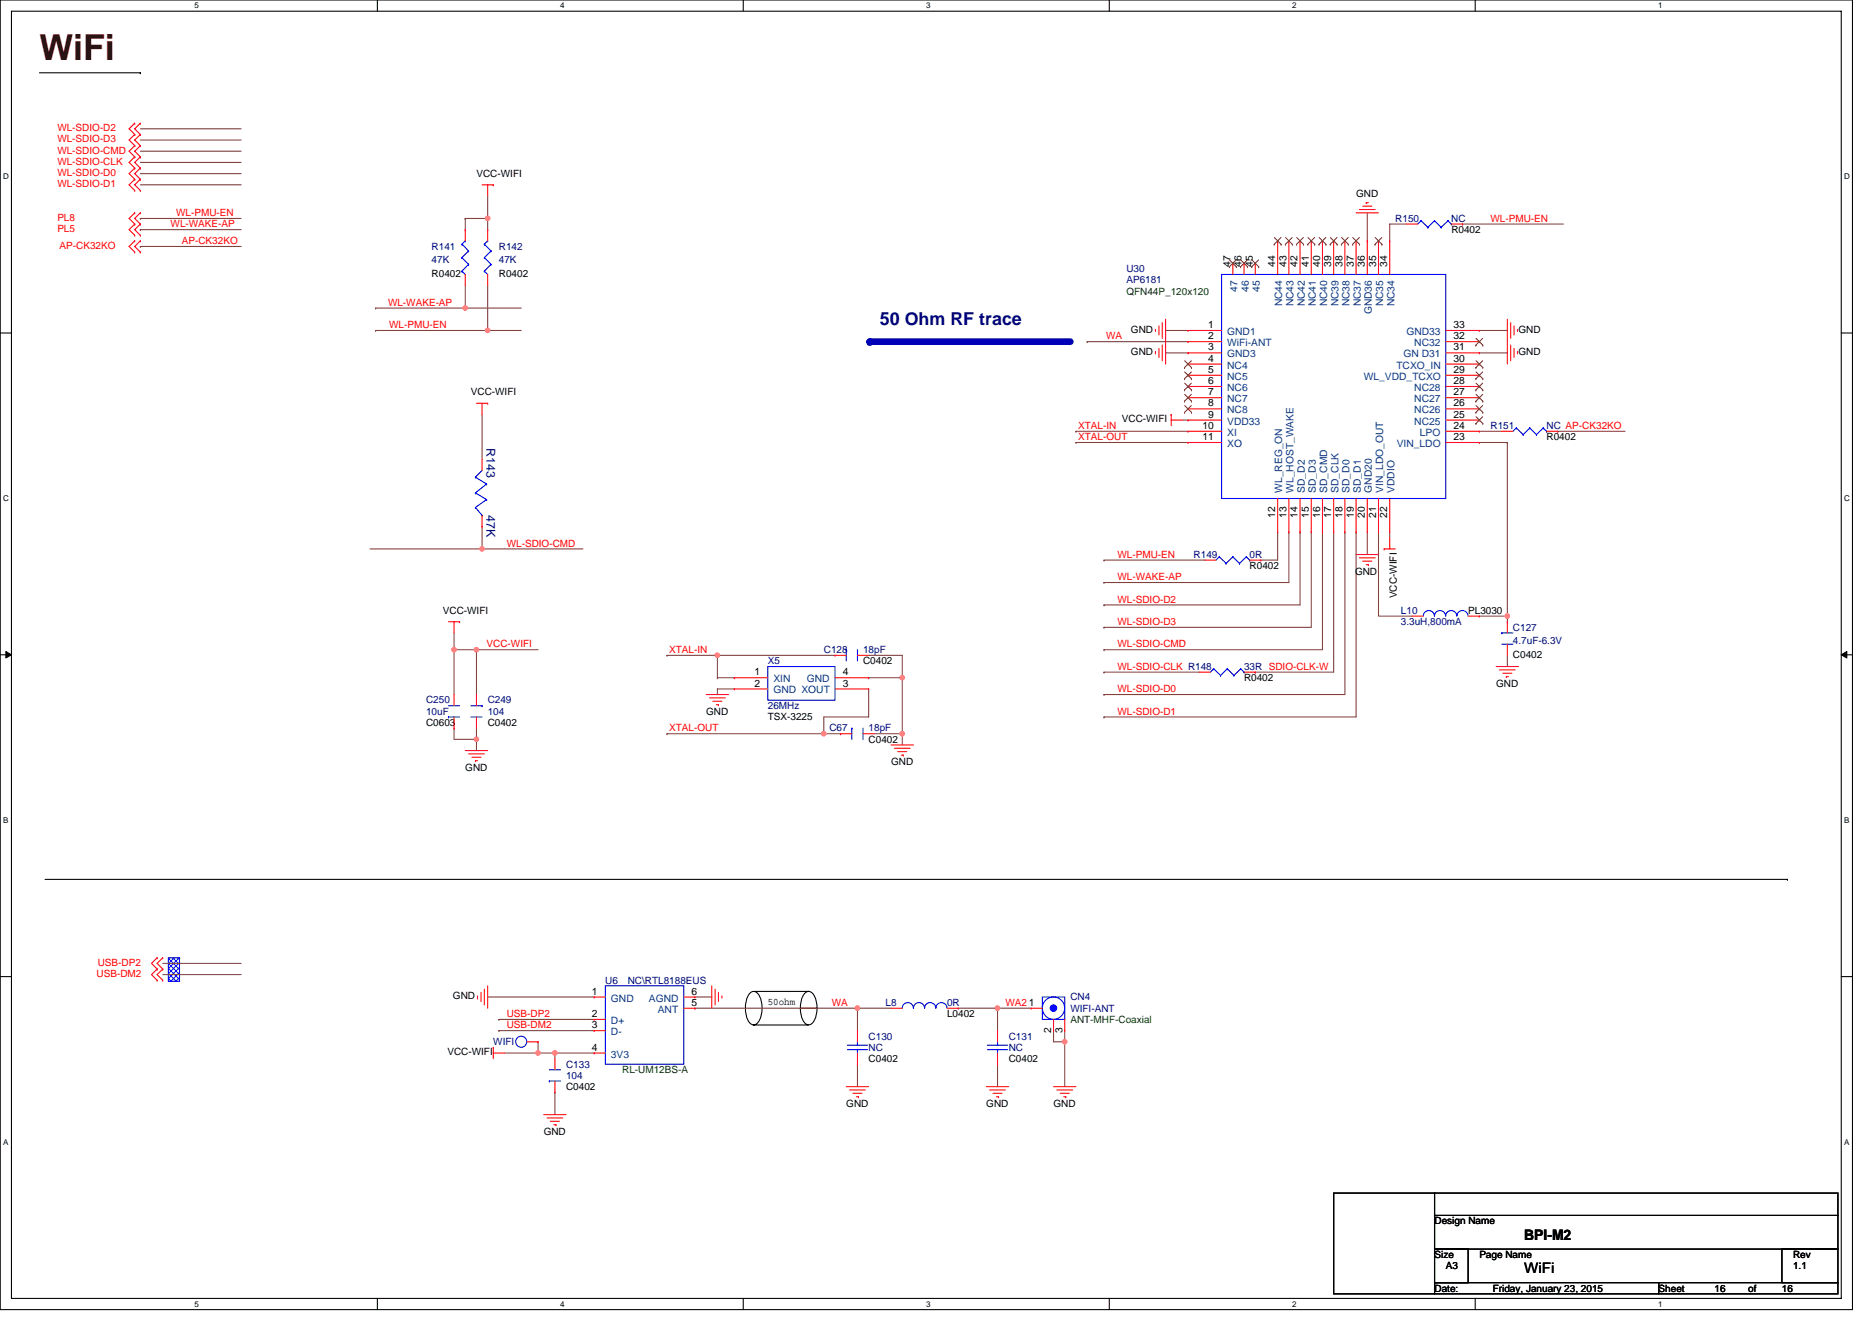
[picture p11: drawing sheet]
<svg xmlns="http://www.w3.org/2000/svg" width="297mm" height="210mm" viewBox="0 0 297 210" stroke-linecap="round" stroke-linejoin="round" font-family="sans-serif">
<path d="M0 0h293.9v207.9h-293.9zM1.8 1.8h290.4v204.3h-290.4z" fill="none" stroke="#000" stroke-width=".17"/>
<g fill="#fff">
<path d="M30.8 .2h.7v1.4h-.7z"/>
<path d="M30.8 206.3h.7v1.4h-.7z"/>
</g>
<path d="M59.9 0v1.8M59.9 206.1v1.8" fill="none" stroke="#000" stroke-width=".17"/>
<g fill="#fff">
<path d="M88.9 .2h.7v1.4h-.7z"/>
<path d="M88.9 206.3h.7v1.4h-.7z"/>
</g>
<path d="M117.9 0v1.8M117.9 206.1v1.8" fill="none" stroke="#000" stroke-width=".17"/>
<g fill="#fff">
<path d="M147 .2h.7v1.4h-.7z"/>
<path d="M147 206.3h.7v1.4h-.7z"/>
</g>
<path d="M176 0v1.8M176 206.1v1.8" fill="none" stroke="#000" stroke-width=".17"/>
<g fill="#fff">
<path d="M205 .2h.7v1.4h-.7z"/>
<path d="M205 206.3h.7v1.4h-.7z"/>
</g>
<path d="M234.1 0v1.8M234.1 206.1v1.8" fill="none" stroke="#000" stroke-width=".17"/>
<g fill="#fff">
<path d="M263.1 .2h.7v1.4h-.7z"/>
<path d="M263.1 206.3h.7v1.4h-.7z"/>
<path d="M.5 27.3h.9v1.4h-.9z"/>
<path d="M292.6 27.3h.9v1.4h-.9z"/>
<path d="M.5 78.4h.9v1.4h-.9z"/>
<path d="M292.6 78.4h.9v1.4h-.9z"/>
</g>
<path d="M0 52.9h1.8M292.2 52.9h1.7" fill="none" stroke="#000" stroke-width=".17"/>
<g fill="#fff">
<path d="M.5 129.5h.8v1.4h-.8z"/>
<path d="M292.6 129.5h.9v1.4h-.9z"/>
</g>
<path d="M0 103.9h1.8M292.2 103.9h1.7" fill="none" stroke="#000" stroke-width=".17"/>
<path d="M.9 103.4l.9 .5-.9 .5zM292.2 103.9l.8-.5v1z" fill="#000" stroke="#000" stroke-width=".16"/>
<g fill="#fff">
<path d="M.5 180.5h.8v1.4h-.8z"/>
<path d="M292.6 180.5h.9v1.4h-.9z"/>
</g>
<g fill="none" stroke="#000" stroke-width=".17">
<path d="M6.3 11.6h16M22.3 11.6h.1M7.2 139.6h276.4M283.6 139.6h.1M0 155h1.8M118.9 157.7a.9 .9 0 0 1 1-.3 .9 .9 0 0 1 .6 .7 4.5 4.5 0 0 1-.2 4.2 .89 .89 0 0 1-1 .3 .89 .89 0 0 1-.6-.7 4.6 4.6 0 0 1 .2-4.2zM119.7 157.4h8.7M127.6 157.7a.9 .9 0 0 1 1-.3 .9 .9 0 0 1 .7 .7 4.5 4.5 0 0 1-.3 4.2 .89 .89 0 0 1-1 .3 .89 .89 0 0 1-.6-.7 4.6 4.6 0 0 1 .2-4.2zM292.2 155h1.7M119.5 162.7h8.7M127 160h.1M127 160h2.7"/>
<path d="M211.6 189.4h16v16h-16zM227.6 189.4h64v3.5h-64zM227.6 192.9h64v5.3h-64zM227.6 198.2h5.4v5.4h-5.4zM282.7 198.2h8.9v5.4h-8.9zM227.6 203.6h35.6v1.8h-35.6zM263.2 203.6h28.4v1.8h-28.4z"/>
</g>
<path d="M138 54.2h.1M138 54.2h31.8" fill="none" stroke="#0000a0" stroke-width="1.1"/>
<g fill="#00f" stroke="#00f" stroke-width=".17">
<path d="M26.7 152v3.7h1.8v-3.7z" fill-rule="evenodd"/>
<circle cx="167.2" cy="160" r=".52"/>
</g>
<g fill="none" stroke="#804040" stroke-width=".17">
<path d="M22.3 36.4h.1M22.3 34.7h.1M22.3 22.2h16M22.3 20.4h16M22.3 29.3h16M22.3 27.6h16M22.3 25.8h16M22.3 24h16M22.3 39.1h.1M22.3 34.7h16M22.3 36.4h16M22.3 39.1h16"/>
<path d="M73.8 34.7v1.7M73.8 34.7h.1M73.8 34.7h3.6M77.4 34.7v1.7M77.4 31.1v3.6M217 33.8v4.4M223.2 35.6h-2.7v2.6M232.1 35.6h.1M232.1 35.6h16M59.6 52.5h.1M59.6 48.9h.1M59.6 52.5h17.8"/>
<path d="M59.6 48.9h23.1M73.8 45.3v3.6M73.8 48.9h.1M77.4 45.3v7.2M77.4 52.5h5.3M172.5 54.2h.1M172.5 54.2h16M185 52.5h3.5M185 56h3.5M234.7 56h4.5M234.7 52.5h4.5M76.5 65.8v7.1"/>
<path d="M170.7 68.5h.1M170.7 70.2h.1M170.7 68.5h17.8M170.7 70.2h17.8M187.6 66.7h.9M234.7 70.2h4.5M234.7 68.5h3.6M239.2 70.2v27.6h-4.5M239.2 70.2h.1M247.2 68.5h.1M247.2 68.5h10.6M58.7 87.1h17.8"/>
<path d="M76.5 87.1h.1M76.5 83.6v3.5M76.5 87.1h16M175.2 88.9h.1M175.2 92.5h.1M175.2 96h.1M175.2 99.6h.1M175.2 88.9h16M202.7 84.5v4.4h-2.6M204.5 84.5v8h-29.3M206.3 84.5v11.5h-31.1M208.1 84.5v15.1h-32.9"/>
<path d="M209.8 84.5v18.6h-34.6M211.6 84.5v22.2h-12.4M213.4 84.5v25.7h-38.2M215.2 84.5v29.3h-40M217 84.5v3.5M218.7 84.5v13.3h5.4M220.5 84.5v.8M239.2 97.8v.9M72 115.6v1.7h3.6M72 103.1h3.6M72 103.1h.1M72 100.5v2.6"/>
<path d="M72 103.1v7.1M75.6 103.1v7.1M75.6 103.1h.1M75.6 117.3h.1M75.6 115.6v1.7M75.6 103.1h9.8M75.6 117.3v1.8M105.8 116.5h.1M105.8 104h.1M105.8 116.5h27.6M105.8 104h8M113.8 104h.1"/>
<path d="M113.8 104h18.7M113.8 107.6h.1M113.8 104v3.6M113.8 107.6h2.7M116.5 109.3h-2.7v.9M130.7 116.5h.1M137.8 109.3v4.5h-7.1v2.7M137.8 104h5.4v3.6M137.8 107.6h5.4M138.7 116.5h4.5M143.2 116.5h.1M143.2 107.6h.1"/>
<path d="M143.2 107.6v10.6M175.2 110.2h.1M175.2 103.1h.1M175.2 113.8h.1M175.2 106.7h.1M175.2 106.7h15.1M199.2 106.7h.1M239.2 104v1.8M25.8 154.7h12.5M25.8 152.9h12.5M77.4 158.2h16.9M110.3 158.2h2.6"/>
<path d="M79.2 163.6h.1M79.2 161.8h.1M79.2 163.6h15.1M79.2 161.8h15.1M80 167.1h5.4M85.4 165.4v1.7M85.4 167.1h2.7v.9M85.4 167.1h.1M88.1 167.1h.1M88.1 173.4v3.5M88.1 167.1h6.2M110.3 160h.1"/>
<path d="M110.3 160h31.1M136.1 160h.1M136.1 168.9v3.6M136.1 160v3.6M152.1 160h6.2M158.3 160h.1M158.3 168.9v3.6M158.3 160v3.6M158.3 160h5.3M167.2 163.6v1.8h1.7M168.9 165.4h.1M168.9 163.6v1.8"/>
<path d="M168.9 165.4v7.1"/>
</g>
<g fill="#f0f" stroke="#f0f" stroke-width=".17">
<circle cx="77.4" cy="52.4" r=".35"/>
<circle cx="77.4" cy="34.7" r=".35"/>
<circle cx="73.8" cy="48.9" r=".35"/>
<circle cx="76.5" cy="87.1" r=".35"/>
<circle cx="75.6" cy="103.1" r=".35"/>
<circle cx="75.6" cy="117.3" r=".35"/>
<circle cx="72" cy="103.1" r=".35"/>
<circle cx="239.2" cy="97.8" r=".35"/>
<circle cx="168.9" cy="165.3" r=".35"/>
<circle cx="158.3" cy="160" r=".35"/>
<circle cx="136" cy="160" r=".35"/>
<circle cx="88" cy="167.1" r=".35"/>
<circle cx="85.4" cy="167.1" r=".35"/>
<circle cx="113.8" cy="104" r=".35"/>
<circle cx="143.2" cy="116.4" r=".35"/>
<circle cx="130.7" cy="116.4" r=".35"/>
<circle cx="143.2" cy="107.6" r=".35"/>
</g>
<g fill="none" stroke="#f00" stroke-width=".17">
<path d="M21.4 19.6h.1M21.4 19.6l-.9 .8 .9 .9M22.3 19.6h.1M22.3 19.6l-.9 .8 .9 .9M21.4 24.9h.1M21.4 23.1h.1M21.4 21.3h.1M21.4 30.2h.1M21.4 28.4h.1M21.4 26.7h.1M21.4 35.6h.1M21.4 33.8h.1"/>
<path d="M21.4 37.3h.1M21.4 38.2h.1M21.4 23.1l-.9 .9 .9 .9M21.4 21.3l-.9 .9 .9 .9M21.4 28.4l-.9 .9 .9 .9M21.4 26.7l-.9 .9 .9 .8M21.4 24.9l-.9 .9 .9 .9M21.4 33.8l-.9 .9 .9 .9M21.4 35.6l-.9 .8 .9 .9M21.4 38.2l-.9 .9 .9 .9M22.3 24.9h.1M22.3 23.1h.1"/>
<path d="M22.3 21.3h.1M22.3 30.2h.1M22.3 28.4h.1M22.3 26.7h.1M22.3 35.6h.1M22.3 33.8h.1M22.3 37.3h.1M22.3 38.2h.1M22.3 23.1l-.9 .9 .9 .9M22.3 21.3l-.9 .9 .9 .9M22.3 28.4l-.9 .9 .9 .9M22.3 26.7l-.9 .9 .9 .8"/>
<path d="M22.3 24.9l-.9 .9 .9 .9M22.3 33.8l-.9 .9 .9 .9M22.3 35.6l-.9 .8 .9 .9M22.3 38.2l-.9 .9 .9 .9M73.8 36.4h.1M73.8 36.4v1.8M76.5 29.3h1.8M77.4 29.3v1.8M77.4 36.4h.1M77.4 36.4v1.8M78.3 29.3h.1M202.7 38.2h.1"/>
<path d="M202.7 38.2v5.4M204.5 38.2h.1M204.5 38.2v5.4M206.3 38.2h.1M206.3 38.2v5.4M208.1 38.2h.1M208.1 38.2v5.4M209.8 38.2h.1M209.8 38.2v5.4M211.6 38.2h.1M211.6 38.2v5.4M213.4 38.2h.1"/>
<path d="M213.4 38.2v5.4M215.2 33.8h3.5M215.2 38.2h.1M215.2 38.2v5.4M215.7 33.3h2.5M216.2 32.7h1.5M216.8 32.2h.1M216.8 32.2h.3M217 38.2h.1M217 38.2v5.4M218.7 38.2h.1M218.7 38.2v5.4"/>
<path d="M220.5 38.2h.1M220.5 38.2v5.4M223.2 35.6h1.8M230.3 35.6h1.8M232.1 35.6h.1M21.4 40h.1M22.3 40h.1M73.8 43.6v1.7M77.4 43.6v1.7M183.3 52.3h.1M183.3 55.8h.1M183.3 52.3v.3"/>
<path d="M183.3 55.8v.4M183.9 51.7v1.5M183.9 55.3v1.4M184.4 51.2v2.5M184.4 54.8v2.5M185 50.7v7.1M188.5 52.5h.1M188.5 54.2h.1M188.5 56h.1M188.5 57.8h.1M188.5 59.6h.1M188.5 52.5h5.3"/>
<path d="M188.5 54.2h5.3M188.5 56h5.3M188.5 57.8h5.3M188.5 59.6h5.3M195.6 41.8h.1M195.6 41.8v1.8M197.4 41.8h.1M197.4 41.8v1.8M199.2 41.8h.1M199.2 41.8v1.8M229.4 52.5h5.3M229.4 54.2h5.3"/>
<path d="M229.4 56h5.3M229.4 57.8h5.3M229.4 59.6h5.3M234.7 59.6h.1M234.7 57.8h.1M234.7 56h.1M234.7 54.2h.1M234.7 52.5h.1M239.2 50.7v7.1M239.7 54.8v2.5M239.7 51.2v2.5M240.2 55.3v1.4"/>
<path d="M240.2 51.7v1.5M240.8 55.8h.1M240.8 52.3h.1M240.8 52.3v.3M240.8 55.8v.4M75.6 64h1.8M76.5 64v1.8M76.5 72.9v1.8M77.4 64h.1M185.8 66.7h1.8M185.8 65.8h.1M185.8 65.8v1.8"/>
<path d="M188.5 61.3h.1M188.5 63.1h.1M188.5 64.9h.1M188.5 66.7h.1M188.5 68.5h.1M188.5 70.2h.1M188.5 68.5h5.3M188.5 61.3h5.3M188.5 63.1h5.3M188.5 64.9h5.3M188.5 66.7h5.3M188.5 70.2h5.3"/>
<path d="M202.7 79.1v5.4M204.5 79.1v5.4M206.3 79.1v5.4M208.1 79.1v5.4M209.8 79.1v5.4M211.6 79.1v5.4M213.4 79.1v5.4M215.2 79.1v5.4M217 79.1v5.4M218.7 79.1v5.4M220.5 79.1v5.4M229.4 68.5h5.3"/>
<path d="M229.4 61.3h5.3M229.4 63.1h5.3M229.4 64.9h5.3M229.4 66.7h5.3M229.4 70.2h5.3M234.7 70.2h.1M234.7 68.5h.1M234.7 66.7h.1M234.7 64.9h.1M234.7 63.1h.1M234.7 61.3h.1M238.3 68.5h1.8"/>
<path d="M245.4 68.5h1.8M247.2 68.5h.1M71.2 98.7h1.7M72 98.7v1.8M72.9 98.7h.1M76.5 83.6h.1M76.5 81.8v1.8M191.2 88.9h1.8M198.3 88.9h1.8M200.1 88.9h.1M202.7 84.5h.1M204.5 84.5h.1"/>
<path d="M206.3 84.5h.1M208.1 84.5h.1M209.8 84.5h.1M211.6 84.5h.1M213.4 84.5h.1M215.2 88h3.5M215.2 84.5h.1M215.7 88.5h2.5M216.2 89.1h1.5M216.8 89.6h.3M217 84.5h.1M217.1 89.6h.1"/>
<path d="M218.7 84.5h.1M219.6 87.1h.1M219.6 87.1h1.8M220.5 85.3v1.8M220.5 84.5h.1M224.1 97.8h1.7M233 97.8h1.7M234.7 97.8h.1M239.2 98.7h.1M239.2 98.7v1.8M72 110.2v1.8M72 115.6h.1"/>
<path d="M72 113.8v1.8M73.8 119.1h3.6M74.4 119.7h2.5M75.6 113.8v1.8M75.6 110.2h.1M75.6 110.2v1.8M112.1 110.2h3.5M112.6 110.8h2.5M113.1 111.3h1.5M113.7 111.8h.3M114 111.8h.1M116.5 107.6h.1"/>
<path d="M116.5 109.3h.1M116.5 107.6h5.3M116.5 109.3h5.3M132.5 104h.1M132.5 104h1.8M132.5 107.6h5.3M132.5 109.3h5.3M133.4 116.5h.1M133.4 116.5h1.8M136.1 104h1.7M136.9 116.5h1.8M137.8 109.3h.1"/>
<path d="M137.8 107.6h.1M141.4 118.2h3.5M141.9 118.8h2.5M142.4 119.3h1.5M143 119.8h.3M143.3 119.8h.1M190.3 106.7h1.8M197.4 106.7h1.8M199.2 106.7h.1M237.4 105.8h3.6M237.9 106.3h2.5M238.5 106.8h1.4"/>
<path d="M239 107.4h.1M239 107.4h.3M239.2 102.2v1.8M74.9 120.2h1.4M75.4 120.7h.1M75.4 120.7h.4M24.9 153.8h.1M24.9 155.6h.1M24.9 152h.1M24.9 153.8l-.9 .9 .9 .9M24.9 152l-.9 .9 .9 .9M25.8 153.8h.1"/>
<path d="M25.8 155.6h.1M25.8 152h.1M25.8 153.8l-.9 .9 .9 .9M25.8 152l-.9 .9 .9 .9M75.8 158.4h.1M75.8 158.1v.3M76.3 157.5v1.5M76.9 157v2.5M77.4 156.5v3.5M94.3 158.2h.1M94.3 158.2h1.8M108.5 158.2h1.8"/>
<path d="M110.3 158.2h.1M112.9 156.5v3.5M113.5 157v2.5M114 157.5v1.5M114.6 158.1v.3M78.3 167.1h1.7M78.3 166.2h.1M78.3 166.2v1.8M83.6 165.4h1.8M85.4 165.4h.1M86.3 176.9h3.5M86.8 177.4h2.5"/>
<path d="M87.3 178h1.5M87.9 178.5h.3M88.1 168v1.8M88.1 173.4h.1M88.1 171.6v1.8M88.2 178.5h.1M94.3 161.8h.1M94.3 163.6h.1M94.3 167.1h.1M94.3 161.8h1.8M94.3 163.6h1.8M94.3 167.1h1.8"/>
<path d="M108.5 160h1.8M110.3 160h.1M134.3 172.5h3.5M134.8 173h2.5M135.3 173.5h1.5M135.9 174.1h.3M136.1 163.6v1.8M136.1 168.9h.1M136.1 167.1v1.8M136.2 174.1h.1M141.4 160h1.8M150.3 160h1.8"/>
<path d="M152.1 160h.1M156.5 172.5h3.6M157 173h2.5M157.6 173.5h1.4M158.1 174.1h.4M158.3 163.6v1.8M158.3 168.9h.1M158.3 167.1v1.8M158.5 174.1h.1M163.6 160h.1M163.6 160h1.8M167.2 172.5h3.5"/>
<path d="M167.2 163.6h.1M167.2 161.8v1.8M167.7 173h2.5M168.2 173.5h1.5M168.8 174.1h.3M168.9 163.6h.1M168.9 161.8v1.8M169.1 174.1h.1"/>
</g>
<g fill="none" stroke="#00f" stroke-width=".17">
<path d="M73.3 38.8h.1M73.3 38.8l1.1 1M73.8 38.2h.1M73.8 38.2l-.5 .6M74.4 39.8h.1M74.4 39.8l-1.1 1.1M76.9 38.8h.1M76.9 38.8l1 1M77.4 38.2h.1M77.4 38.2l-.5 .6M77.9 39.8h.1M77.9 39.8l-1 1.1"/>
<path d="M225.5 35h.1M225.5 35l-.5 .6M225.5 35l1.1 1.1M226.6 36.1h.1M227.6 35h.1M227.6 35l-1 1.1M227.6 35l1.1 1.1M228.7 36.1h.1M229.8 35h.1M229.8 35l-1.1 1.1M229.8 35l.5 .6M230.3 35.6h.1"/>
<path d="M73.3 43h.1M73.3 40.9h.1M73.3 43l.5 .6M73.3 40.9l1.1 1.1M74.4 42h.1M74.4 42l-1.1 1M76.9 43h.1M76.9 40.9h.1M76.9 43l.5 .6M76.9 40.9l1 1.1M77.9 42h.1M77.9 42l-1 1"/>
<path d="M193.8 43.6h35.6v35.5h-35.6zM75.4 75.7h.1M75.4 78.2h.1M75.4 75.7l1.8 1.1M75.4 78.2l1.8 1.1M76.5 74.7l-1.1 1M77.2 76.8h.1M77.2 79.3h.1M77.2 79.3l-1.8 1.2M77.2 76.8l-1.8 1.4M240.6 67.9h.1M240.6 67.9l-.5 .6"/>
<path d="M240.6 67.9l1.1 1.1M241.7 69h.1M242.7 67.9h.1M242.7 67.9l-1 1.1M242.7 67.9l1.1 1.1M243.8 69h.1M244.9 67.9h.1M244.9 67.9l-1.1 1.1M244.9 67.9l.5 .6M245.4 68.5h.1M75.4 80.5h.1M75.4 80.5l1.1 1.3"/>
<path d="M76.5 81.8h.1M193.5 88.4h.1M193.5 88.4l-.5 .5M193.5 88.4l1.1 1M194.6 89.4h.1M195.6 88.4h.1M195.6 88.4l-1 1M195.6 88.4l1.1 1M196.7 89.4h.1M197.8 88.4h.1M197.8 88.4l-1.1 1M197.8 88.4l.5 .5"/>
<path d="M198.3 88.9h.1M225.8 97.8a.88 .88 0 0 1 .9-.9 .88 .88 0 0 1 .9 .9 .89 .89 0 0 1 .9-.9 .89 .89 0 0 1 .9 .9M229.4 97.8a.88 .88 0 0 1 .9-.9 .88 .88 0 0 1 .9 .9M231.2 97.8a.88 .88 0 0 1 .9-.9 .88 .88 0 0 1 .8 .9M71.2 112h1.7M71.2 113.8h.1M71.2 113.8h1.7M74.7 113.8h1.8M74.7 112h1.8M76.5 112h.1M121.8 105.8h10.7v5.3h-10.7zM134.3 103.1h.1"/>
<path d="M134.3 103.1v1.8M135.2 115.6h.1M135.2 115.6v1.7M136.1 103.1v1.8M136.9 115.6v1.7M192.6 106.2h.1M192.6 106.2l-.5 .5M192.6 106.2l1.1 1M193.7 107.2h.1M194.7 106.2h.1M194.7 106.2l-1 1M194.7 106.2l1.1 1"/>
<path d="M195.8 107.2h.1M196.9 106.2h.1M196.9 106.2l-1.1 1M196.9 106.2l.5 .5M197.4 106.7h.1M238.3 102.2h1.8M238.3 100.5h.1M238.3 100.5h1.8M96.1 156.5h12.4v12.4h-12.4zM143.2 160a.88 .88 0 0 1 .8-.9 .88 .88 0 0 1 .9 .9M144.9 160a.88 .88 0 0 1 .9-.9 .88 .88 0 0 1 .9 .9M146.7 160a.88 .88 0 0 1 .9-.9 .88 .88 0 0 1 .9 .9"/>
<path d="M148.5 160a.88 .88 0 0 1 .9-.9 .88 .88 0 0 1 .9 .9M165.4 158.2h3.5v3.6h-3.5zM87.2 169.8h1.7M87.2 171.6h.1M87.2 171.6h1.7M134.4 166.6h3.3M134.4 165.9h3.3M136.1 166.6v.5M136.1 165.4h.1M136.1 165.4v.5M156.7 166.6h3.2M156.7 165.9h3.2"/>
<path d="M158.3 166.6v.5M158.3 165.4h.1M158.3 165.4v.5"/>
<circle cx="82.7" cy="165.3" r=".88"/>
<circle cx="167.2" cy="160" r="1.77"/>
</g>
<g fill="none" stroke="#804000" stroke-width=".16">
<path d="M202.2 38.8h.1M202.2 37.7l1.1 1.1M203.3 37.7l-1.1 1.1M203.3 38.8h.1M204 38.8h.1M204 37.7l1.1 1.1M205 37.7l-1 1.1M205.1 38.8h.1M205.7 38.8h.1M205.8 37.7l1 1.1M206.8 37.7l-1.1 1.1M206.8 38.8h.1"/>
<path d="M207.5 38.8h.1M207.5 37.7l1.1 1.1M208.6 37.7l-1.1 1.1M208.6 38.8h.1M209.3 38.8h.1M209.3 37.7l1.1 1.1M210.4 37.7l-1.1 1.1M210.4 38.8h.1M211.1 38.8h.1M211.1 37.7l1.1 1.1M212.1 37.7l-1 1.1M212.2 38.8h.1"/>
<path d="M212.8 38.8h.1M212.9 37.7l1 1.1M213.9 37.7l-1.1 1.1M213.9 38.8h.1M214.6 38.8h.1M214.6 37.7l1.1 1.1M215.7 37.7l-1.1 1.1M215.7 38.8h.1M218.2 38.8h.1M218.2 37.7l1.1 1.1M219.3 37.7l-1.1 1.1M219.3 38.8h.1"/>
<path d="M188 58.3h.1M188 57.3l1.1 1M188 59l1.1 1.1M189 57.3l-1 1M189 59l-1 1.1M189.1 58.3h.1M195.1 42.3h.1M195.1 41.3l1.1 1M196.1 41.3l-1 1M196.2 42.3h.1M196.8 42.3h.1M196.9 41.3l1 1"/>
<path d="M197.9 41.3l-1.1 1M197.9 42.3h.1M198.6 42.3h.1M198.6 41.3l1.1 1M199.7 41.3l-1.1 1M199.7 42.3h.1M234.2 58.3h.1M234.2 54.8h.1M234.2 59l1.1 1.1M234.2 57.3l1.1 1M234.2 53.7l1.1 1.1M235.3 59l-1.1 1.1"/>
<path d="M235.3 57.3l-1.1 1M235.3 53.7l-1.1 1.1M235.3 58.3h.1M235.3 54.8h.1M188 60.1h.1M188 61.9h.1M188 63.7h.1M188 65.4h.1M188 60.8l1.1 1.1M188 62.6l1.1 1.1M188 64.4l1.1 1M189 60.8l-1 1.1"/>
<path d="M189 62.6l-1 1.1M189 64.4l-1 1M189.1 60.1h.1M189.1 61.9h.1M189.1 63.7h.1M189.1 65.4h.1M234.2 67.2h.1M234.2 65.4h.1M234.2 63.7h.1M234.2 61.9h.1M234.2 60.1h.1M234.2 66.1l1.1 1.1"/>
<path d="M234.2 64.4l1.1 1M234.2 62.6l1.1 1.1M234.2 60.8l1.1 1.1M235.3 66.1l-1.1 1.1M235.3 64.4l-1.1 1M235.3 62.6l-1.1 1.1M235.3 60.8l-1.1 1.1M235.3 67.2h.1M235.3 65.4h.1M235.3 63.7h.1M235.3 61.9h.1M235.3 60.1h.1"/>
</g>
<text font-size="5.7" fill="#400000" x="6.3" y="9.6">WiFi</text>
<text font-size="2.8" fill="#000080" x="139.6" y="51.5">50 Ohm RF trace</text>
<g font-size="2.3">
<text x="241.8" y="196.8">BPI-M2</text>
<text x="241.8" y="202.1">WiFi</text>
</g>
<g font-size="1.9" fill="#000080">
<text x="77.2" y="71.1" transform="rotate(90 77.2 71.1)">R143</text>
<text x="77.2" y="81.8" transform="rotate(90 77.2 81.8)">47K</text>
</g>
<g font-size="1.6" fill="#f00">
<text x="9.1" y="22.6">WL-SDIO-D3</text>
<text x="9.1" y="20.8">WL-SDIO-D2</text>
<text x="9.1" y="24.4">WL-SDIO-CMD</text>
<text x="9.1" y="29.7">WL-SDIO-D1</text>
<text x="9.1" y="27.9">WL-SDIO-D0</text>
<text x="9.1" y="26.1">WL-SDIO-CLK</text>
<text x="9.1" y="35">PL8</text>
<text x="28" y="34.3">WL-PMU-EN</text>
<text x="236.5" y="35.2">WL-PMU-EN</text>
<text x="9.1" y="36.8">PL5</text>
<text x="9.5" y="39.5">AP-CK32KO</text>
<text x="27.1" y="36.1">WL-WAKE-AP</text>
<text x="28.8" y="38.8">AP-CK32KO</text>
<text x="61.6" y="48.5">WL-WAKE-AP</text>
<text x="61.7" y="52.1">WL-PMU-EN</text>
<text x="175.5" y="53.9">WA</text>
<text x="171.1" y="68.1">XTAL-IN</text>
<text x="171.1" y="69.9">XTAL-OUT</text>
<text x="80.4" y="86.8">WL-SDIO-CMD</text>
<text x="177.3" y="88.5">WL-PMU-EN</text>
<text x="177.3" y="92.1">WL-WAKE-AP</text>
<text x="177.3" y="95.7">WL-SDIO-D2</text>
<text x="177.3" y="99.2">WL-SDIO-D3</text>
<text x="77.2" y="102.8">VCC-WIFI</text>
<text x="106.2" y="103.7">XTAL-IN</text>
<text x="177.3" y="102.8">WL-SDIO-CMD</text>
<text x="177.3" y="106.3">WL-SDIO-CLK R148</text>
<text x="177.3" y="109.9">WL-SDIO-D0</text>
<text x="177.3" y="113.4">WL-SDIO-D1</text>
<text x="106.2" y="116.1">XTAL-OUT</text>
<text x="15.3" y="155">USB-DM2</text>
<text x="15.5" y="153.3">USB-DP2</text>
<text x="80.4" y="161.4">USB-DP2</text>
<text x="132" y="159.7">WA</text>
<text x="159.5" y="159.7">WA2</text>
<text x="80.4" y="163.2">USB-DM2</text>
</g>
<g font-size="1.6">
<text x="75.6" y="28.1">VCC-WIFI</text>
<text x="215.2" y="31.3">GND</text>
<text x="230.3" y="37">R0402</text>
<text x="68.5" y="43.9">R0402</text>
<text x="79.2" y="43.9">R0402</text>
<text x="195.2" y="42.3" transform="rotate(-90 195.2 42.3)">47</text>
<text x="197" y="42.3" transform="rotate(-90 197 42.3)">46</text>
<text x="198.8" y="42.3" transform="rotate(-90 198.8 42.3)">45</text>
<text x="202.3" y="42.3" transform="rotate(-90 202.3 42.3)">44</text>
<text x="204.1" y="42.3" transform="rotate(-90 204.1 42.3)">43</text>
<text x="205.9" y="42.3" transform="rotate(-90 205.9 42.3)">42</text>
<text x="207.7" y="42.3" transform="rotate(-90 207.7 42.3)">41</text>
<text x="209.5" y="42.3" transform="rotate(-90 209.5 42.3)">40</text>
<text x="211.2" y="42.3" transform="rotate(-90 211.2 42.3)">39</text>
<text x="213" y="42.3" transform="rotate(-90 213 42.3)">38</text>
<text x="214.8" y="42.3" transform="rotate(-90 214.8 42.3)">37</text>
<text x="216.6" y="42.3" transform="rotate(-90 216.6 42.3)">36</text>
<text x="218.4" y="42.3" transform="rotate(-90 218.4 42.3)">35</text>
<text x="220.1" y="42.3" transform="rotate(-90 220.1 42.3)">34</text>
<text x="179.4" y="52.8">GND</text>
<text x="191.7" y="52.1">1</text>
<text x="191.7" y="53.8">2</text>
<text x="230.6" y="53.8">32</text>
<text x="230.6" y="52.1">33</text>
<text x="241" y="52.8">GND</text>
<text x="179.4" y="56.4">GND</text>
<text x="191.7" y="55.6">3</text>
<text x="191.7" y="57.4">4</text>
<text x="191.7" y="59.2">5</text>
<text x="230.6" y="59.2">29</text>
<text x="230.6" y="55.6">31</text>
<text x="230.6" y="57.4">30</text>
<text x="241" y="56.4">GND</text>
<text x="74.7" y="62.8">VCC-WIFI</text>
<text x="191.7" y="61">6</text>
<text x="191.7" y="62.7">7</text>
<text x="191.7" y="64.5">8</text>
<text x="230.6" y="64.5">26</text>
<text x="230.6" y="62.7">27</text>
<text x="230.6" y="61">28</text>
<text x="178" y="67">VCC-WIFI</text>
<text x="190.8" y="68.1">10</text>
<text x="190.8" y="69.9">11</text>
<text x="191.7" y="66.3">9</text>
<text x="230.6" y="68.1">24</text>
<text x="230.6" y="66.3">25</text>
<text x="230.6" y="69.9">23</text>
<text x="245.4" y="69.9">R0402</text>
<text x="202.3" y="82.2" transform="rotate(-90 202.3 82.2)">12</text>
<text x="204.1" y="82.2" transform="rotate(-90 204.1 82.2)">13</text>
<text x="205.9" y="82.2" transform="rotate(-90 205.9 82.2)">14</text>
<text x="207.7" y="82.2" transform="rotate(-90 207.7 82.2)">15</text>
<text x="209.5" y="82.2" transform="rotate(-90 209.5 82.2)">16</text>
<text x="211.2" y="82.2" transform="rotate(-90 211.2 82.2)">17</text>
<text x="213" y="82.2" transform="rotate(-90 213 82.2)">18</text>
<text x="214.8" y="82.2" transform="rotate(-90 214.8 82.2)">19</text>
<text x="216.6" y="82.2" transform="rotate(-90 216.6 82.2)">20</text>
<text x="218.4" y="82.2" transform="rotate(-90 218.4 82.2)">21</text>
<text x="220.1" y="82.2" transform="rotate(-90 220.1 82.2)">22</text>
<text x="198.3" y="90.3">R0402</text>
<text x="215" y="91.2">GND</text>
<text x="221.6" y="95" transform="rotate(-90 221.6 95)">VCC-WIFI</text>
<text x="70.3" y="97.4">VCC-WIFI</text>
<text x="233" y="97.4">PL3030</text>
<text x="119.7" y="107.2">1</text>
<text x="133.7" y="107.2">4</text>
<text x="136.9" y="105.4">C0402</text>
<text x="240.1" y="104.4">C0402</text>
<text x="112.1" y="113.4">GND</text>
<text x="119.7" y="109">2</text>
<text x="133.7" y="109">3</text>
<text x="197.4" y="108.1">R0402</text>
<text x="237.4" y="109">GND</text>
<text x="67.6" y="115.2">C0603</text>
<text x="77.4" y="115.2">C0402</text>
<text x="121.8" y="114.3">TSX-3225</text>
<text x="137.8" y="117.9">C0402</text>
<text x="73.8" y="122.3">GND</text>
<text x="141.4" y="121.4">GND</text>
<text x="71.9" y="158.6">GND</text>
<text x="93.9" y="157.9">1</text>
<text x="93.9" y="161.4">2</text>
<text x="109.7" y="159.6">5</text>
<text x="109.7" y="157.9">6</text>
<text x="121.8" y="159.5">50ohm</text>
<text x="150.3" y="161.4">L0402</text>
<text x="163.3" y="159.6">1</text>
<text x="71" y="167.5">VCC-WIFI</text>
<text x="93.9" y="163.2">3</text>
<text x="93.9" y="166.8">4</text>
<text x="166.8" y="164" transform="rotate(-90 166.8 164)">2</text>
<text x="168.6" y="164" transform="rotate(-90 168.6 164)">3</text>
<text x="89.8" y="173">C0402</text>
<text x="137.8" y="168.6">C0402</text>
<text x="160.1" y="168.6">C0402</text>
<text x="134.3" y="175.7">GND</text>
<text x="156.5" y="175.7">GND</text>
<text x="167.2" y="175.7">GND</text>
<text x="86.3" y="180.1">GND</text>
<text x="227.6" y="194.3">Design Name</text>
<text x="227.6" y="199.7">Size</text>
<text x="229.4" y="201.4">A3</text>
<text x="234.7" y="199.7">Page Name</text>
<text x="284.5" y="199.7">Rev</text>
<text x="284.5" y="201.4">1.1</text>
<text x="227.6" y="205">Date:</text>
<text x="236.9" y="205">Friday, January 23, 2015</text>
<text x="263.2" y="205">Sheet</text>
<text x="272.1" y="205">16</text>
<text x="277.4" y="205">of</text>
<text x="282.7" y="205">16</text>
</g>
<g font-size="1.6" fill="#000080">
<text x="221.4" y="35.2">R150</text>
<text x="230.3" y="35.2">NC</text>
<text x="68.5" y="39.6">R141</text>
<text x="68.5" y="41.8">47K</text>
<text x="79.2" y="39.6">R142</text>
<text x="79.2" y="41.8">47K</text>
<text x="178.7" y="43.2">U30</text>
<text x="178.7" y="45">AP6181</text>
<text x="236.5" y="68.1">R151</text>
<text x="245.4" y="68.1">NC AP-CK32KO</text>
<text x="189.4" y="88.5">R149</text>
<text x="198.3" y="88.5">0R</text>
<text x="222.3" y="97.4">L10</text>
<text x="222.3" y="99.2">3.3uH,800mA</text>
<text x="240.1" y="100.1">C127</text>
<text x="121.8" y="105.4">X5</text>
<text x="130.7" y="103.7">C128</text>
<text x="136.9" y="103.7">18pF</text>
<text x="197.4" y="106.3">33R SDIO-CLK-W</text>
<text x="240.1" y="102.2">4.7uF-6.3V</text>
<text x="67.6" y="111.7">C250</text>
<text x="67.6" y="113.4">10uF</text>
<text x="77.4" y="111.7">C249</text>
<text x="77.4" y="113.4">104</text>
<text x="121.8" y="112.5">26MHz</text>
<text x="131.6" y="116.1">C67</text>
<text x="137.8" y="116.1">18pF</text>
<text x="96.1" y="156.1">U6</text>
<text x="99.6" y="156.1">NC\RTL8188EUS</text>
<text x="140.5" y="159.7">L8</text>
<text x="150.3" y="159.7">0R</text>
<text x="169.8" y="158.8">CN4</text>
<text x="169.8" y="160.5">WIFI-ANT</text>
<text x="78.3" y="165.9">WIFI</text>
<text x="137.8" y="165">C130</text>
<text x="137.8" y="166.8">NC</text>
<text x="160.1" y="165">C131</text>
<text x="160.1" y="166.8">NC</text>
<text x="89.8" y="169.4">C133</text>
<text x="89.8" y="171.2">104</text>
</g>
<g font-size="1.6" fill="#004000">
<text x="178.7" y="46.8">QFN44P_120x120</text>
<text x="169.8" y="162.3">ANT-MHF-Coaxial</text>
<text x="98.7" y="170.3">RL-UM12BS-A</text>
</g>
<g font-size="1.6" fill="#004080">
<text x="196.4" y="46.3" transform="rotate(-90 196.4 46.3)">47</text>
<text x="198.1" y="46.3" transform="rotate(-90 198.1 46.3)">46</text>
<text x="199.9" y="46.3" transform="rotate(-90 199.9 46.3)">45</text>
<text x="194.7" y="53.2">GND1</text>
<text x="203.5" y="48.6" transform="rotate(-90 203.5 48.6)">NC44</text>
<text x="205.2" y="48.6" transform="rotate(-90 205.2 48.6)">NC43</text>
<text x="207" y="48.6" transform="rotate(-90 207 48.6)">NC42</text>
<text x="208.8" y="48.6" transform="rotate(-90 208.8 48.6)">NC41</text>
<text x="210.6" y="48.6" transform="rotate(-90 210.6 48.6)">NC40</text>
<text x="212.4" y="48.6" transform="rotate(-90 212.4 48.6)">NC39</text>
<text x="214.1" y="48.6" transform="rotate(-90 214.1 48.6)">NC38</text>
<text x="215.9" y="48.6" transform="rotate(-90 215.9 48.6)">NC37</text>
<text x="217.7" y="49.9" transform="rotate(-90 217.7 49.9)">GND36</text>
<text x="219.5" y="48.6" transform="rotate(-90 219.5 48.6)">NC35</text>
<text x="221.3" y="48.6" transform="rotate(-90 221.3 48.6)">NC34</text>
<text x="223.2" y="53.2">GND33</text>
<text x="194.7" y="54.9">WiFi-ANT</text>
<text x="194.7" y="56.7">GND3</text>
<text x="194.7" y="58.5">NC4</text>
<text x="221.6" y="58.5">TCXO_IN</text>
<text x="222.7" y="56.7">GN D31</text>
<text x="224.4" y="54.9">NC32</text>
<text x="194.7" y="60.3">NC5</text>
<text x="194.7" y="62.1">NC6</text>
<text x="194.7" y="63.8">NC7</text>
<text x="194.7" y="65.6">NC8</text>
<text x="216.4" y="60.3">WL_VDD_TCXO</text>
<text x="224.4" y="65.6">NC26</text>
<text x="224.4" y="63.8">NC27</text>
<text x="224.4" y="62.1">NC28</text>
<text x="194.7" y="67.4">VDD33</text>
<text x="194.7" y="69.2">XI</text>
<text x="194.7" y="71">XO</text>
<text x="221.6" y="71">VIN_LDO</text>
<text x="224.4" y="67.4">NC25</text>
<text x="225.3" y="69.2">LPO</text>
<text x="203.5" y="78.2" transform="rotate(-90 203.5 78.2)">WL_REG_ON</text>
<text x="205.2" y="78.2" transform="rotate(-90 205.2 78.2)">WL_HOST_WAKE</text>
<text x="207" y="78.2" transform="rotate(-90 207 78.2)">SD_D2</text>
<text x="208.8" y="78.2" transform="rotate(-90 208.8 78.2)">SD_D3</text>
<text x="210.6" y="78.2" transform="rotate(-90 210.6 78.2)">SD_CMD</text>
<text x="212.4" y="78.2" transform="rotate(-90 212.4 78.2)">SD_CLK</text>
<text x="214.1" y="78.2" transform="rotate(-90 214.1 78.2)">SD_D0</text>
<text x="215.9" y="78.2" transform="rotate(-90 215.9 78.2)">SD_D1</text>
<text x="217.7" y="78.2" transform="rotate(-90 217.7 78.2)">GND20</text>
<text x="219.5" y="78.2" transform="rotate(-90 219.5 78.2)">VIN_LDO_OUT</text>
<text x="221.3" y="78.2" transform="rotate(-90 221.3 78.2)">VDDIO</text>
<text x="122.7" y="108.3">XIN</text>
<text x="122.7" y="110.1">GND XOUT</text>
<text x="128" y="108.3">GND</text>
<text x="96.9" y="159">GND</text>
<text x="103" y="159">AGND</text>
<text x="104.4" y="160.7">ANT</text>
<text x="96.9" y="162.5">D+</text>
<text x="96.9" y="164.3">D-</text>
<text x="96.9" y="167.9">3V3</text>
</g>
<g font-size="1.3">
<text x="30.8" y="1.3">5</text>
<text x="88.9" y="1.3">4</text>
<text x="147" y="1.3">3</text>
<text x="205" y="1.3">2</text>
<text x="263.1" y="1.3">1</text>
<text x=".5" y="28.4">D</text>
<text x="292.6" y="28.4">D</text>
<text x=".5" y="79.5">C</text>
<text x="292.6" y="79.5">C</text>
<text x=".5" y="130.6">B</text>
<text x="292.6" y="130.6">B</text>
<text x=".5" y="181.7">A</text>
<text x="292.6" y="181.7">A</text>
<text x="30.8" y="207.4">5</text>
<text x="88.9" y="207.4">4</text>
<text x="147" y="207.4">3</text>
<text x="205" y="207.4">2</text>
<text x="263.1" y="207.4">1</text>
</g>
</svg>
